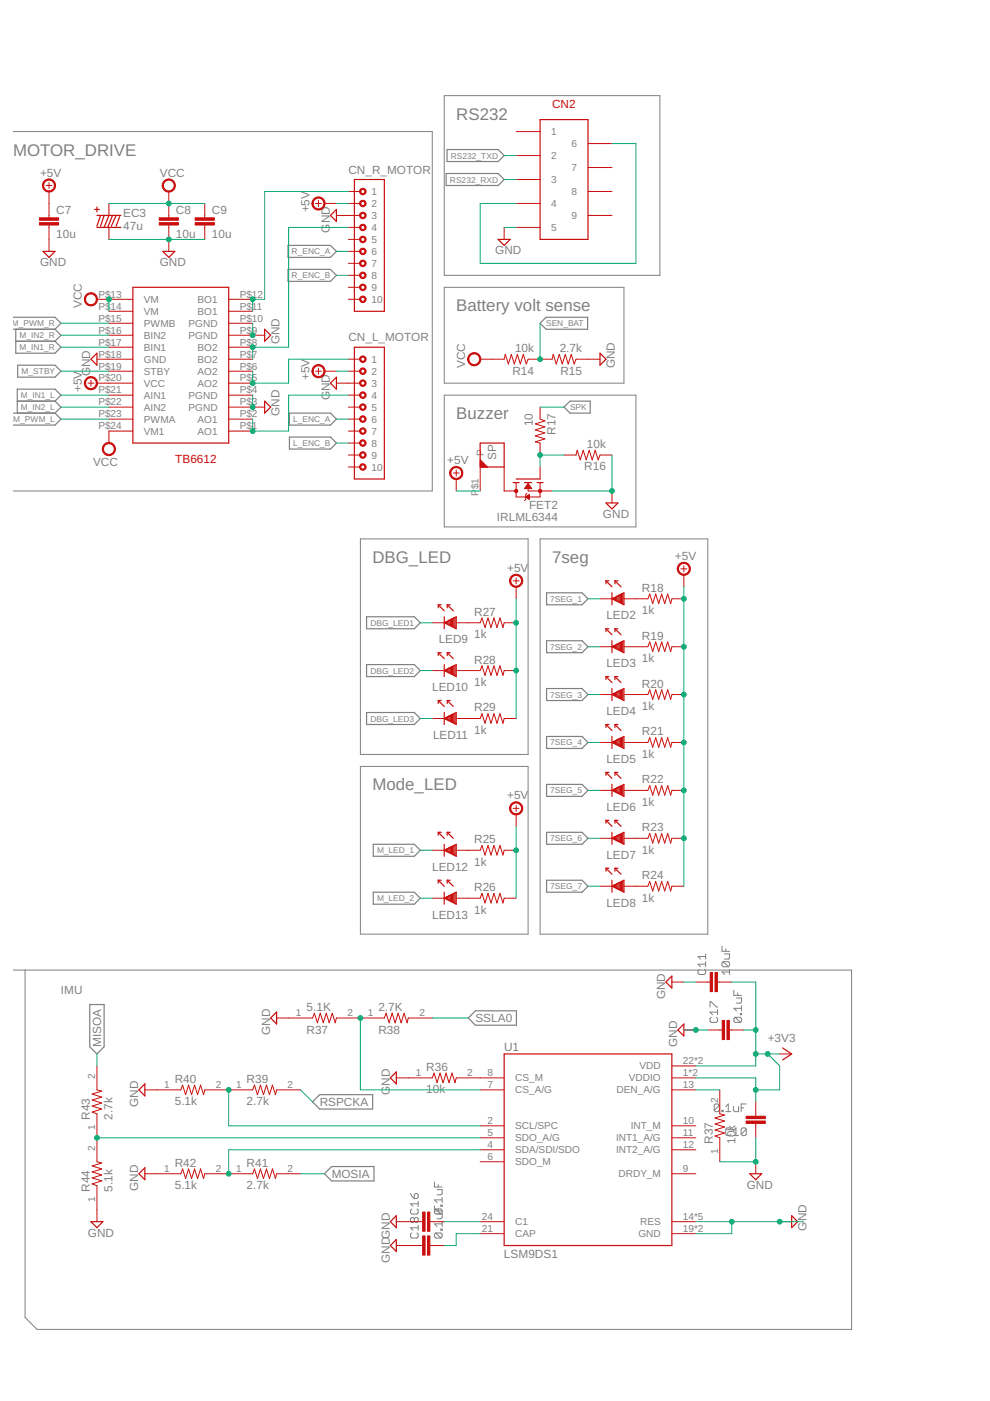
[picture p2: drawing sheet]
<svg xmlns="http://www.w3.org/2000/svg" width="210mm" height="297mm" viewBox="0 0 210 297" stroke-linecap="round" stroke-linejoin="round" font-family="sans-serif">
<g fill="none" stroke="#808080" stroke-width=".21">
<path d="M2.7 27.9h89v76.2h-89M94.2 20.3h45.7v38.1h-45.7zM94.2 60.9h38.1v20.3h-38.1zM94.2 83.8h40.6v27.9h-40.6zM76.4 114.3h35.6v45.7h-35.6zM114.5 114.3h35.6v83.8h-35.6zM76.4 162.5h35.6v35.6h-35.6zM2.8 205.7h177.8v76.2h-172.7l-2.6-2.6v-73.6M148.3 205.5l-.3 .3v.6l.3 .2h1.1l.2-.2v-.6l-.2-.3M149.6 202.2v1.1M149.6 203.9v1.1M149.6 204.4h-1.6l.5 .6"/>
<path d="M149.6 202.8h-1.6l.5 .5M150.5 213.5v-1.1h.3l1.1 1.1h.2M150.8 215.7l-.3 .3v.5l.3 .3h1.1l.2-.3v-.5l-.2-.3M152.1 214.1v1M152.1 214.6h-1.6l.6 .5M153.1 200.6v1.1h1.6M153.3 203.9l-.2 .3v.5l.2 .3h1.1M153.3 203.9h1.1l.3 .3v.5l-.3 .3M153.3 203.9l1.1 1.1M153.6 202.2h1.1v.9l-.3 .2h-.8M153.9 201.2v.5M154.7 206.1h-1.6l.5 .5"/>
<path d="M154.7 205.5v1.1M155.6 210v1.1h1.6M155.9 215.7l-.3 .3v.5l.3 .3h1.1M155.9 215.7h1.1l.2 .3v.5l-.2 .3M155.9 215.7l1.1 1.1M156.1 211.6h1.1v.8l-.2 .3h-.9M156.4 210.5v.6M157 214.9h.2v.2h-.2zM157.2 213.2v1.1M157.2 213.8h-1.6l.5 .5M152.5 234.3l-.3-.2h-.5l-.3 .2v1.1M152.5 234.3v1.1l-.3 .3h-.5l-.3-.3"/>
<path d="M152.5 234.3l-1.1 1.1M153.1 235.4h.2v.3h-.2zM153.9 235.7h1.1M153.9 234.6l.5-.5v1.6M155 239.4l-.3-.3h-.6l-.2 .3v1.1l.2 .3h.6l.3-.3M155.5 234.6v.8l.3 .3h.8v-1.1M155.5 239.7l.5-.6v1.7M157.1 234.9h.6M158.2 234.1h-1.1v1.6M158.2 239.4l-.2-.3h-.6l-.3 .3v1.1M158.2 239.4v1.1l-.2 .3h-.6l-.3-.3M158.2 239.4l-1.1 1.1"/>
<path d="M87 253l.3 .6 .5 .5M87.3 256.3l-.3 .3v.5l.3 .3h1.1l.3-.3v-.5l-.3-.3M87.8 258.4l-.2-.3h-.3l-.3 .3v.5l.3 .3h.3l.2-.3M87.8 253.3l.3-.3h.3l.3 .3v.6l-.3 .2h-.6zM87.8 258.4l.3-.3h.3l.3 .3v.5l-.3 .3h-.3l-.3-.3M87.8 258.4v.5M88.7 254.7v1.1M88.7 259.8v1.1M88.7 255.2h-1.7l.6 .6M92.1 255.7v1.4l.3 .3h1.1M92.1 250.6v1.1h1.6M92.1 256.8h1.6"/>
<path d="M92.4 256.3l-.3 .3M92.4 256.3h1.1l.2 .3v.5l-.2 .3M92.4 256.3l1.1 1.1M92.7 252.2h1v.8l-.2 .3h-.8M92.7 257.3h1v.8l-.2 .3h-.8M92.9 251.1v.6M92.9 256.2v.6M93.5 255.5h.2v.3h-.2zM93.7 253.9v1.1M93.7 259v1M93.7 254.4h-1.6l.6 .6M93.7 259.5h-1.6l.6 .5"/>
<path d="M155.5 240.8h1.1M87.3 261.4l-.3 .3v.5l.3 .3h1.1l.3-.3v-.5l-.3-.3M88.7 260.3h-1.7l.6 .6M92.4 261.4l-.3 .3v.5l.3 .3h1.1M92.4 261.4h1.1l.2 .3v.5l-.2 .3M92.4 261.4l1.1 1.1M93.5 260.6h.2v.3h-.2z"/>
</g>
<g fill="none" stroke="#808080" stroke-width=".25">
<path d="M94.6 36.8h11l1.3 1.3-1.3 1.2h-11zM94.8 31.7h10.8l1.3 1.3-1.3 1.2h-10.8zM61.1 52h9l1.2 1.3-1.2 1.3h-9zM61.1 57.1h9l1.2 1.3-1.2 1.2h-9zM2.7 67.3h9l1.2 1.2-1.2 1.3M2.7 69.8h9M3.3 72.3h8.4M3.3 69.8v5.1h8.4l1.2-1.3-1.2-1.3M3.7 77.4h8l1.2 1.3-1.2 1.3h-8zM11.7 69.8l1.2 1.3-1.2 1.2M114.5 68.5l1.3-1.2h8.8v2.5h-8.8zM2.7 87.6h9"/>
<path d="M3.7 85h8M11.7 87.6l1.2 1.3-1.2 1.2h-9M11.7 85l1.2 1.3-1.2 1.3M11.7 85l1.2-1.2-1.2-1.3h-8v5.1M61.4 87.6h8.7l1.2 1.3-1.2 1.2h-8.7zM61.4 92.7h8.7l1.2 1.2-1.2 1.3h-8.7zM119.6 86.3l1.3-1.3h4.2v2.6h-4.2zM77.7 130.8h10.1l1.3 1.2-1.3 1.3h-10.1zM115.9 125.7h7.5l1.3 1.3-1.3 1.2h-7.5zM115.9 135.8h7.5l1.3 1.3-1.3 1.3h-7.5zM77.7 151.1h10.1l1.3 1.2-1.3 1.3h-10.1zM77.7 140.9h10.1l1.3 1.3-1.3 1.2h-10.1z"/>
<path d="M115.9 146h7.5l1.3 1.3-1.3 1.2h-7.5zM115.9 156.1h7.5l1.3 1.3-1.3 1.3h-7.5zM79.1 179h8.7l1.3 1.3-1.3 1.2h-8.7zM115.9 166.3h7.5l1.3 1.3-1.3 1.2h-7.5zM115.9 176.5h7.5l1.3 1.2-1.3 1.3h-7.5zM79.1 189.2h8.7l1.3 1.2-1.3 1.3h-8.7zM115.9 186.6h7.5l1.3 1.3-1.3 1.3h-7.5zM19 213h3.1v8.9l-1.5 1.6-1.6-1.6zM99.3 215.8l1.5-1.5h8.7v3.1h-8.7zM67.8 232.1h11.2v3h-11.2l-1.5-1.5zM68.8 248.9l1.5-1.6h9v3.1h-9z"/>
</g>
<g fill="none" stroke="#c90d0c" stroke-width=".21">
<path d="M9.8 39.3h1.2M10.4 38.7v1.3M109.4 27.9h5.1M109.4 33h5.1M109.4 38.1h5.1M124.7 30.4h5.1M124.7 35.5h5.1M10.4 40.6v5.6M10.4 47.7v5.6M23.1 43.1v2.6M23.1 48.2v2.6M35.8 40.6v5.6"/>
<path d="M35.8 47.7v5.6M43.4 43.1v3.1M43.4 47.7v3.1M66.9 43.1h1.3M67.5 42.5v1.3M68.8 43.1h2.5M71.3 45.7h5.1M73.9 40.6h2.5M73.9 43.1h2.5M73.9 48.2h2.5M73.9 50.8h2.5M73.9 53.3h2.5"/>
<path d="M73.9 55.8h2.5M73.9 58.4h2.5M106.9 48.2v2.6M109.4 43.1h5.1M109.4 48.2h5.1M124.7 40.6h5.1M124.7 45.7h5.1M20.6 76.2h7.6M20.6 63.5h7.6M23.1 78.7h5.1M23.1 73.6h5.1M23.1 71.1h5.1"/>
<path d="M23.1 68.5h5.1M23.1 66h5.1M48.5 78.7h5.1M48.5 76.2h5.1M48.5 73.6h5.1M48.5 71.1h7.6M48.5 68.5h5.1M48.5 66h5.1M48.5 63.5h5.1M66.9 78.7h1.3M67.5 78.1v1.2M68.8 78.7h2.5"/>
<path d="M73.9 78.7h2.5M73.9 76.2h2.5M73.9 63.5h2.5M73.9 60.9h2.5M101.8 76.2h5.1l.2-1.1 .7 2.1 .6-2.1 .7 2.1 .6-2.1 .6 2.1 .7-2.1 .6 2.1 .4-1h5.1l.2-1.1 .6 2.1 .7-2.1 .6 2.1 .6-2.1 .7 2.1 .6-2.1 .7 2.1 .3-1h5.1M18.6 81.2h1.3M19.3 80.6v1.3M20.6 81.2h7.6M23.1 88.9h5.1M23.1 86.3h5.1M23.1 83.8h5.1M28.2 91.4h-5.1v2.5"/>
<path d="M48.5 91.4h5.1M48.5 88.9h5.1M48.5 86.3h7.6M48.5 83.8h5.1M48.5 81.2h5.1M71.3 81.2h5.1M73.9 91.4h2.5M73.9 88.9h2.5M73.9 86.3h2.5M73.9 83.8h2.5M73.9 93.9h2.5M73.9 96.5h2.5"/>
<path d="M73.9 99h2.5M96.7 99.7v1.2M101.8 99v5.1M106.9 99v5.1h2.5M114.5 86.3v2.6l1 .3-2 .7 2 .6-2 .6 2 .7-2 .6 2 .6-2 .7 1 .2v2.6M114.5 99v2.6M119.6 96.5h2.5l.3-1 .6 2 .7-2 .6 2 .6-2 .7 2 .6-2 .6 2 .4-1h2.6M96.1 100.3h1.3M96.7 101.6v2.5M109.4 102.3v3.1h5.1v-3.1M111.3 103.5h1.4M111.4 103.4h1.2"/>
<path d="M111.5 105.4l.7-.5v1zM111.5 103.3h1M111.5 105.4h.7M111.5 103.1h.9M111.6 105.3h.6M111.7 103h.6M111.7 104.6l-.2 .3v1l-.3 .2M111.7 105.5h.5M111.7 105.2h.5M111.7 102.9h.5M111.8 102.8h.3M111.9 102.7h.1"/>
<path d="M111.9 105.7h.3M111.9 105.1h.3M112 102.3v1.8h5.1M112 102.6l.7 1h-1.5zM112.1 105.8h.1M112.1 104.9h.1M129.8 104.1v2.5M145 120v1.2M91.7 132h2.5M96.7 132h5.1l.4-1 .6 2.1 .7-2.1 .6 2.1 .6-2.1 .7 2.1 .6-2.1 .6 2.1 .3-1.1h2.5M108.8 123.1h1.3M109.4 122.5v1.3"/>
<path d="M109.4 124.4v2.6M127.2 127h2.6M127.2 137.1h2.6M132.3 127h5.1l.4-1.1 .6 2.1 .6-2.1 .7 2.1 .6-2.1 .6 2.1 .7-2.1 .6 2.1 .3-1h2.5M132.3 137.1h5.1l.4-1 .6 2 .6-2 .7 2 .6-2 .6 2 .7-2 .6 2 .3-1h2.5M144.4 120.6h1.2M145 121.9v2.5M91.7 142.2h2.5M91.7 152.3h2.5M96.7 142.2h5.1l.4-1 .6 2 .7-2 .6 2 .6-2 .7 2 .6-2 .6 2 .3-1h2.5M96.7 152.3h5.1l.4-1 .6 2.1 .7-2.1 .6 2.1 .6-2.1 .7 2.1 .6-2.1 .6 2.1 .3-1.1h2.5M127.2 147.3h2.6"/>
<path d="M127.2 157.4h2.6M132.3 147.3h5.1l.4-1.1 .6 2.1 .6-2.1 .7 2.1 .6-2.1 .6 2.1 .7-2.1 .6 2.1 .3-1h2.5M132.3 157.4h5.1l.4-1 .6 2 .6-2 .7 2 .6-2 .6 2 .7-2 .6 2 .3-1h2.5M108.8 171.4h1.3M109.4 170.8v1.2M109.4 172.7v2.5M127.2 167.6h2.6M127.2 177.7h2.6M132.3 167.6h5.1l.4-1 .6 2 .6-2 .7 2 .6-2 .6 2 .7-2 .6 2 .3-1h2.5M132.3 177.7h5.1l.4-1 .6 2.1 .6-2.1 .7 2.1 .6-2.1 .6 2.1 .7-2.1 .6 2.1 .3-1.1h2.5M91.7 180.3h2.5M91.7 190.4h2.5"/>
<path d="M96.7 180.3h5.1l.4-1 .6 2 .7-2 .6 2 .6-2 .7 2 .6-2 .6 2 .3-1h2.5M96.7 190.4h5.1l.4-1 .6 2.1 .7-2.1 .6 2.1 .6-2.1 .7 2.1 .6-2.1 .6 2.1 .3-1.1h2.5M127.2 187.9h2.6M132.3 187.9h5.1l.4-1 .6 2 .6-2 .7 2 .6-2 .6 2 .7-2 .6 2 .3-1h2.5M58.7 215.8h7.6l.4-1 .6 2.1 .6-2.1 .6 2.1 .7-2.1 .6 2.1 .6-2.1 .7 2.1 .2-1.1h10.2l.4-1 .6 2.1 .6-2.1 .7 2.1 .6-2.1 .6 2.1 .7-2.1 .6 2.1 .3-1.1h5.1M142.5 208.2h2.5M145 218.4h2.5M147.5 208.2h3.1M150.1 218.4h3M152.1 208.2h3.1M154.6 218.4h3.1M20.6 226v5.1l1 .2-2.1 .7 2.1 .6-2.1 .6 2.1 .7-2.1 .6 2.1 .6-2.1 .7 1.1 .4v10.1l1 .3-2.1 .6 2.1 .6-2.1 .7 2.1 .6-2.1 .6 2.1 .7-2.1 .6 1.1 .4v7.6"/>
<path d="M30.7 231.1h7.6l.4-1 .6 2 .7-2 .6 2 .7-2 .6 2 .6-2 .7 2 .2-1h10.2l.4-1 .6 2 .6-2 .7 2 .6-2 .6 2 .7-2 .6 2 .3-1h5M84 228.5h7.7l.3-1 .7 2.1 .6-2.1 .6 2.1 .7-2.1 .6 2.1 .6-2.1 .7 2.1 .2-1.1h10.2M101.8 231.1h5.1M101.8 238.7h5.1M142.5 231.1h5M142.5 228.5h5M142.5 238.7h5M142.5 226h5M152.6 231.1v5.1l1 .2-2 .6 2 .7-2 .6 2 .7-2 .6 2 .6-2 .7 1 .3v5.1M160.2 233.6v3.1M160.2 238.2v3M165.3 223.5h2.6"/>
<path d="M30.7 248.9h7.6l.4-1.1 .6 2.1 .7-2.1 .6 2.1 .7-2.1 .6 2.1 .6-2.1 .7 2.1 .2-1h10.2l.4-1.1 .6 2.1 .6-2.1 .7 2.1 .6-2.1 .6 2.1 .7-2.1 .6 2.1 .3-1h5M84 259h5.6M91.1 259h3.1M101.8 259h5.1M101.8 243.8h5.1M101.8 241.2h5.1M101.8 246.3h5.1M142.5 259h5M142.5 248.9h5M142.5 243.8h5M142.5 241.2h5M160.2 246.3v2.6"/>
<path d="M165.3 259h2.6M84 264.1h5.6M91.1 264.1h3.1M101.8 261.6h5.1M142.5 261.6h5"/>
</g>
<g fill="none" stroke="#c90d0c" stroke-width=".25">
<path d="M75.1 38.1h6.4v27.9h-6.4zM114.5 25.4h10.2v25.4h-10.2zM9.1 53.3h2.6l-1.3 1.3zM20 44.4h1.1M20.6 43.9v1M20.6 45.7h5M20.6 48.2h5M21.3 45.7l-.7 2.3M22.1 45.7l-.8 2.3M23.1 45.7l-1 2.5M23.9 45.7l-1.1 2.5M24.6 45.7l-1 2.3"/>
<path d="M25.4 45.9l-.8 2.1M34.5 53.3h2.6l-1.3 1.3zM71.3 44.4v2.5l-1.2-1.2zM105.6 50.8h2.6l-1.3 1.2zM20.6 74.9v2.5l-1.3-1.2zM28.2 60.9h20.3v33h-20.3zM56.1 69.8l1.3 1.3-1.3 1.2zM71.3 80v2.5l-1.2-1.3zM75.1 73.6h6.4v28h-6.4zM127.2 74.9l1.3 1.3-1.3 1.2zM56.1 85l1.3 1.3-1.3 1.3zM101.8 93.9h5.1v5.1h-5.1z"/>
<path d="M101.8 98l1 1M101.8 98.5l.5 .5M101.8 98.3l.8 .7M101.8 98.8l.3 .2M101.8 97.7l1.3 1.3M101.8 97.5l1.5 1.5M108.8 102.3h1.3M109.4 101.6h5.1M111.2 102.3h1.5M113.9 102.3h1.2M128.5 106.6h2.5l-1.2 1.3zM92.9 128.2h.7"/>
<path d="M92.9 128.2l1.3 1.3M92.9 128.2v.7M92.9 138.4v.6M92.9 138.4h.7M92.9 138.4l1.3 1.2M94.2 132l2.5-1.2v2.5zM94.2 130.8v2.5M94.8 128.2l1.3 1.3M94.8 128.2h.7M94.8 128.2v.7M94.8 138.4v.6M94.8 138.4l1.3 1.2"/>
<path d="M94.8 138.4h.7M96.5 131v2.1l-.3-.3v-1.8l-.2 .3v1.5l-.3-.3v-1.2l-.2 .2v1l-.3-.2v-.8l-.2 .3v.5l-.3-.3v-.2l-.3 .2M128.5 123.1h.6M128.5 123.1l1.3 1.3M128.5 123.1v.7M128.5 133.3v.6M128.5 133.3h.6M128.5 133.3l1.3 1.3M129.8 127l2.5-1.3v2.5zM129.8 137.1l2.5-1.3v2.6zM129.8 125.7v2.5M129.8 135.8v2.6"/>
<path d="M130.3 136.9l-.3 .2M130.4 123.1l1.3 1.3M130.4 123.1h.6M130.4 123.1v.7M130.4 133.3v.6M130.4 133.3l1.3 1.3M130.4 133.3h.6M132 125.9v2.1l-.2-.3v-1.8l-.3 .3v1.5l-.2-.2v-1.3l-.3 .2v1.1l-.2-.3v-.8l-.3 .3v.5l-.2-.2v-.3l-.3 .3M132 136.1v2l-.2-.2v-1.8l-.3 .3v1.5l-.2-.3v-1.2l-.3 .2v1l-.2-.2v-.8l-.3 .3v.5l-.2-.3v-.2M92.9 148.5v.7M92.9 148.5h.7M92.9 148.5l1.3 1.3"/>
<path d="M94.2 142.2l2.5-1.3v2.5zM94.2 152.3l2.5-1.2v2.5zM94.2 140.9v2.5M94.2 151.1v2.5M94.8 148.5v.7M94.8 148.5l1.3 1.3M94.8 148.5h.7M96.5 141.2v2l-.3-.3v-1.7l-.2 .2v1.5l-.3-.2v-1.3l-.2 .3v1l-.3-.3v-.7l-.2 .2v.5l-.3-.2v-.3l-.3 .3M96.5 151.3v2.1l-.3-.3v-1.8l-.2 .3v1.5l-.3-.3v-1.2l-.2 .2v1l-.3-.2v-.8l-.2 .3v.5l-.3-.3v-.2l-.3 .2M128.5 143.4v.7M128.5 153.6v.6M128.5 143.4h.6"/>
<path d="M128.5 143.4l1.3 1.3M128.5 153.6h.6M128.5 153.6l1.3 1.3M129.8 147.3l2.5-1.3v2.5zM129.8 157.4l2.5-1.3v2.6zM129.8 146v2.5M129.8 156.1v2.6M130.4 143.4v.7M130.4 153.6v.6M130.4 143.4l1.3 1.3M130.4 143.4h.6M130.4 153.6l1.3 1.3"/>
<path d="M130.4 153.6h.6M132 146.2v2.1l-.2-.3v-1.8l-.3 .3v1.5l-.2-.2v-1.3l-.3 .2v1.1l-.2-.3v-.8l-.3 .3v.5l-.2-.2v-.3l-.3 .3M132 156.4v2l-.2-.2v-1.8l-.3 .3v1.5l-.2-.3v-1.2l-.3 .2v1l-.2-.2v-.8l-.3 .3v.5l-.2-.3v-.2l-.3 .2M92.9 176.5v.6M92.9 176.5h.7M92.9 176.5l1.3 1.2M94.2 179v2.5M94.8 176.5v.6M94.8 176.5l1.3 1.2M94.8 176.5h.7M96.5 179.3v2l-.3-.3v-1.7l-.2 .2v1.5l-.3-.2v-1.3l-.2 .3v1l-.3-.3v-.7l-.2 .2v.5l-.3-.2v-.3l-.3 .3M128.5 163.8v.6"/>
<path d="M128.5 173.9v.7M128.5 163.8h.6M128.5 163.8l1.3 1.2M128.5 173.9h.6M128.5 173.9l1.3 1.3M129.8 167.6l2.5-1.3v2.5zM129.8 177.7l2.5-1.2v2.5zM129.8 166.3v2.5M129.8 176.5v2.5M130.4 163.8v.6M130.4 173.9v.7M130.4 163.8l1.3 1.2"/>
<path d="M130.4 163.8h.6M130.4 173.9l1.3 1.3M130.4 173.9h.6M132 166.6v2l-.2-.3v-1.7l-.3 .2v1.5l-.2-.2v-1.3l-.3 .3v1l-.2-.3v-.7l-.3 .2v.5l-.2-.2v-.3l-.3 .3M132 176.7v2.1l-.2-.3v-1.8l-.3 .3v1.5l-.2-.3v-1.2l-.3 .2v1l-.2-.2v-.8l-.3 .3v.5l-.2-.3v-.2l-.3 .2M92.9 186.6v.7M92.9 186.6h.7M92.9 186.6l1.3 1.3M94.2 180.3l2.5-1.3v2.5zM94.2 190.4l2.5-1.2v2.5zM94.2 189.2v2.5M94.8 186.6v.7"/>
<path d="M94.8 186.6l1.3 1.3M94.8 186.6h.7M96.5 189.4v2.1l-.3-.3v-1.8l-.2 .3v1.5l-.3-.3v-1.2l-.2 .2v1l-.3-.2v-.8l-.2 .3v.5l-.3-.3v-.2l-.3 .2M128.5 184.1v.6M128.5 184.1h.6M128.5 184.1l1.3 1.3M129.8 187.9l2.5-1.3v2.6zM129.8 186.6v2.6M130.3 187.6l-.3 .3M130.4 184.1v.6M130.4 184.1l1.3 1.3M130.4 184.1h.6"/>
<path d="M132 186.9v2l-.2-.2v-1.8l-.3 .2v1.6l-.2-.3v-1.3l-.3 .3v1l-.2-.2v-.8l-.3 .2v.6l-.2-.3v-.3M58.7 214.6v2.5l-1.3-1.3zM142.5 206.9v2.6l-1.3-1.3zM145 217.1v2.5l-1.3-1.2zM30.7 229.8v2.5l-1.3-1.2zM84 227.3v2.5l-1.2-1.3zM106.9 223.5h35.6v40.6h-35.6zM165.9 222.2l2 1.3-2 1.2M19.3 259h2.5l-1.2 1.3zM30.7 247.6v2.5l-1.3-1.2zM84 257.7v2.6l-1.2-1.3zM159 248.9h2.5l-1.3 1.2z"/>
<path d="M167.9 257.7l1.2 1.3-1.2 1.3zM84 262.8v2.5l-1.2-1.2z"/>
</g>
<g fill="#c90d0c" stroke="#c90d0c" stroke-width=".21">
<path d="M22.1 94.3a1.39 1.39 0 0 1 2.2 .2 1.39 1.39 0 0 1-.8 2.1 1.39 1.39 0 0 1-1.8-1.4h.2a1.14 1.14 0 0 1 1.7-1 1.14 1.14 0 0 1 .2 2 1.14 1.14 0 0 1-1.8-.7l-.1-.3h-.2z" fill-rule="evenodd"/>
<path d="M18.3 62.5a1.39 1.39 0 0 1 2.2 .2 1.39 1.39 0 0 1-.9 2.1 1.39 1.39 0 0 1-1.7-1.3h.2a1.14 1.14 0 0 1 1.6-1.1 1.14 1.14 0 0 1 .3 1.9 1.14 1.14 0 0 1-1.8-.5l-.1-.3h-.2z" fill-rule="evenodd"/>
<path d="M76.4 80.8a.69 .69 0 0 1 1.1 0 .69 .69 0 0 1-.4 1.1 .69 .69 0 0 1-.9-.7h.3a.44 .44 0 0 1 .6-.3 .44 .44 0 0 1 .1 .7 .44 .44 0 0 1-.7-.2v-.2h-.3z" fill-rule="evenodd"/>
<path d="M76.4 78.2a.69 .69 0 0 1 1.1 .1 .69 .69 0 0 1-.4 1.1 .69 .69 0 0 1-.9-.7h.3a.44 .44 0 0 1 .6-.4 .44 .44 0 0 1 .1 .8 .44 .44 0 0 1-.7-.2v-.2h-.3z" fill-rule="evenodd"/>
<path d="M76.4 75.7a.69 .69 0 0 1 1.1 .1 .69 .69 0 0 1-.4 1 .69 .69 0 0 1-.9-.6h.3a.44 .44 0 0 1 .6-.4 .44 .44 0 0 1 .1 .7 .44 .44 0 0 1-.7-.2v-.1h-.3z" fill-rule="evenodd"/>
<path d="M76.4 83.3a.69 .69 0 0 1 1.1 .1 .69 .69 0 0 1-.4 1 .69 .69 0 0 1-.9-.6h.3a.44 .44 0 0 1 .6-.4 .44 .44 0 0 1 .1 .7 .44 .44 0 0 1-.7-.2v-.1h-.3z" fill-rule="evenodd"/>
<path d="M76.4 85.9a.69 .69 0 0 1 1.1 0 .69 .69 0 0 1-.4 1.1 .69 .69 0 0 1-.9-.7h.3a.44 .44 0 0 1 .6-.4 .44 .44 0 0 1 .1 .8 .44 .44 0 0 1-.7-.2v-.2h-.3z" fill-rule="evenodd"/>
<path d="M76.4 88.4a.69 .69 0 0 1 1.1 .1 .69 .69 0 0 1-.4 1 .69 .69 0 0 1-.9-.6h.3a.44 .44 0 0 1 .6-.4 .44 .44 0 0 1 .1 .7 .44 .44 0 0 1-.7-.2v-.1h-.3z" fill-rule="evenodd"/>
<path d="M76.4 90.9a.69 .69 0 0 1 1.1 .1 .69 .69 0 0 1-.4 1.1 .69 .69 0 0 1-.9-.7h.3a.44 .44 0 0 1 .6-.4 .44 .44 0 0 1 .1 .7 .44 .44 0 0 1-.7-.2v-.1h-.3z" fill-rule="evenodd"/>
<path d="M76.4 93.5a.69 .69 0 0 1 1.1 0 .69 .69 0 0 1-.4 1.1 .69 .69 0 0 1-.9-.7h.3a.44 .44 0 0 1 .6-.3 .44 .44 0 0 1 .1 .7 .44 .44 0 0 1-.7-.2v-.2h-.3z" fill-rule="evenodd"/>
<path d="M76.4 96a.69 .69 0 0 1 1.1 .1 .69 .69 0 0 1-.4 1 .69 .69 0 0 1-.9-.6h.3a.44 .44 0 0 1 .6-.4 .44 .44 0 0 1 .1 .7 .44 .44 0 0 1-.7-.2v-.1h-.3z" fill-rule="evenodd"/>
<path d="M76.4 98.6a.69 .69 0 0 1 1.1 0 .69 .69 0 0 1-.4 1.1 .69 .69 0 0 1-.9-.7h.3a.44 .44 0 0 1 .6-.4 .44 .44 0 0 1 .1 .8 .44 .44 0 0 1-.7-.2v-.2h-.3z" fill-rule="evenodd"/>
<path d="M76.4 45.2a.69 .69 0 0 1 1.1 .1 .69 .69 0 0 1-.4 1 .69 .69 0 0 1-.9-.6h.3a.44 .44 0 0 1 .6-.4 .44 .44 0 0 1 .1 .7 .44 .44 0 0 1-.7-.2v-.1h-.3z" fill-rule="evenodd"/>
<path d="M76.4 42.7a.69 .69 0 0 1 1.1 0 .69 .69 0 0 1-.4 1.1 .69 .69 0 0 1-.9-.7h.3a.44 .44 0 0 1 .6-.3 .44 .44 0 0 1 .1 .7 .44 .44 0 0 1-.7-.2v-.2h-.3z" fill-rule="evenodd"/>
<path d="M76.4 40.1a.69 .69 0 0 1 1.1 .1 .69 .69 0 0 1-.4 1.1 .69 .69 0 0 1-.9-.7h.3a.44 .44 0 0 1 .6-.4 .44 .44 0 0 1 .1 .8 .44 .44 0 0 1-.7-.2v-.2h-.3z" fill-rule="evenodd"/>
<path d="M76.4 47.8a.69 .69 0 0 1 1.1 0 .69 .69 0 0 1-.4 1.1 .69 .69 0 0 1-.9-.7h.3a.44 .44 0 0 1 .6-.3 .44 .44 0 0 1 .1 .7 .44 .44 0 0 1-.7-.2v-.2h-.3z" fill-rule="evenodd"/>
<path d="M76.4 50.3a.69 .69 0 0 1 1.1 .1 .69 .69 0 0 1-.4 1 .69 .69 0 0 1-.9-.6h.3a.44 .44 0 0 1 .6-.4 .44 .44 0 0 1 .1 .7 .44 .44 0 0 1-.7-.2v-.1h-.3z" fill-rule="evenodd"/>
<path d="M76.4 52.8a.69 .69 0 0 1 1.1 .1 .69 .69 0 0 1-.4 1.1 .69 .69 0 0 1-.9-.7h.3a.44 .44 0 0 1 .6-.4 .44 .44 0 0 1 .1 .8 .44 .44 0 0 1-.7-.2v-.2h-.3z" fill-rule="evenodd"/>
<path d="M76.4 55.4a.69 .69 0 0 1 1.1 0 .69 .69 0 0 1-.4 1.1 .69 .69 0 0 1-.9-.7h.3a.44 .44 0 0 1 .6-.3 .44 .44 0 0 1 .1 .7 .44 .44 0 0 1-.7-.2v-.2h-.3z" fill-rule="evenodd"/>
<path d="M76.4 57.9a.69 .69 0 0 1 1.1 .1 .69 .69 0 0 1-.4 1 .69 .69 0 0 1-.9-.6h.3a.44 .44 0 0 1 .6-.4 .44 .44 0 0 1 .1 .7 .44 .44 0 0 1-.7-.2v-.1h-.3z" fill-rule="evenodd"/>
<path d="M76.4 60.5a.69 .69 0 0 1 1.1 0 .69 .69 0 0 1-.4 1.1 .69 .69 0 0 1-.9-.7h.3a.44 .44 0 0 1 .6-.3 .44 .44 0 0 1 .1 .7 .44 .44 0 0 1-.7-.2v-.2h-.3z" fill-rule="evenodd"/>
<path d="M76.4 63a.69 .69 0 0 1 1.1 .1 .69 .69 0 0 1-.4 1 .69 .69 0 0 1-.9-.6h.3a.44 .44 0 0 1 .6-.4 .44 .44 0 0 1 .1 .7 .44 .44 0 0 1-.7-.2v-.1h-.3z" fill-rule="evenodd"/>
<path d="M66.5 77.7a1.4 1.4 0 0 1 2.2 .2 1.4 1.4 0 0 1-.8 2.1 1.4 1.4 0 0 1-1.8-1.3h.3a1.14 1.14 0 0 1 1.7-1 1.14 1.14 0 0 1 .1 2 1.14 1.14 0 0 1-1.8-.7v-.3h-.3z" fill-rule="evenodd"/>
<path d="M66.5 42.2a1.4 1.4 0 0 1 2.2 .2 1.4 1.4 0 0 1-.8 2.1 1.4 1.4 0 0 1-1.8-1.4h.3a1.14 1.14 0 0 1 1.7-.9 1.14 1.14 0 0 1 .1 1.9 1.14 1.14 0 0 1-1.8-.7v-.3h-.3z" fill-rule="evenodd"/>
<path d="M18.3 80.3a1.39 1.39 0 0 1 2.2 .2 1.39 1.39 0 0 1-.9 2.1 1.39 1.39 0 0 1-1.7-1.4h.2a1.14 1.14 0 0 1 1.6-1 1.14 1.14 0 0 1 .3 1.9 1.14 1.14 0 0 1-1.8-.6l-.1-.3h-.2z" fill-rule="evenodd"/>
<path d="M9.4 38.4a1.4 1.4 0 0 1 2.2 .2 1.4 1.4 0 0 1-.8 2.1 1.4 1.4 0 0 1-1.8-1.4h.2a1.14 1.14 0 0 1 1.7-1 1.14 1.14 0 0 1 .2 1.9 1.14 1.14 0 0 1-1.8-.6l-.1-.3h-.2z" fill-rule="evenodd"/>
<path d="M34.8 38.4a1.4 1.4 0 0 1 2.2 .2 1.4 1.4 0 0 1-.8 2.1 1.4 1.4 0 0 1-1.8-1.4h.2a1.14 1.14 0 0 1 1.7-.9 1.14 1.14 0 0 1 .2 1.9 1.14 1.14 0 0 1-1.8-.7l-.1-.3h-.2z" fill-rule="evenodd"/>
<path d="M99.5 75.2a1.4 1.4 0 0 1 2.2 .2 1.4 1.4 0 0 1-.8 2.1 1.4 1.4 0 0 1-1.8-1.3h.3a1.15 1.15 0 0 1 1.6-1.1 1.15 1.15 0 0 1 .3 1.9 1.15 1.15 0 0 1-1.9-.6v-.2h-.3z" fill-rule="evenodd"/>
<path d="M95.7 99.3a1.4 1.4 0 0 1 2.2 .3 1.4 1.4 0 0 1-.8 2 1.4 1.4 0 0 1-1.8-1.3h.3a1.15 1.15 0 0 1 1.6-1.1 1.15 1.15 0 0 1 .3 1.9 1.15 1.15 0 0 1-1.9-.5v-.3h-.3z" fill-rule="evenodd"/>
<path d="M144 119.6a1.4 1.4 0 0 1 2.2 .3 1.4 1.4 0 0 1-.8 2 1.4 1.4 0 0 1-1.8-1.3h.2a1.15 1.15 0 0 1 1.7-1.1 1.15 1.15 0 0 1 .2 1.9 1.15 1.15 0 0 1-1.8-.5l-.1-.3h-.2z" fill-rule="evenodd"/>
<path d="M108.4 170.4a1.4 1.4 0 0 1 2.2 .3 1.4 1.4 0 0 1-.8 2.1 1.4 1.4 0 0 1-1.8-1.4h.3a1.15 1.15 0 0 1 1.6-1.1 1.15 1.15 0 0 1 .3 1.9 1.15 1.15 0 0 1-1.9-.5v-.3h-.3z" fill-rule="evenodd"/>
<path d="M108.4 122.2a1.4 1.4 0 0 1 2.2 .2 1.4 1.4 0 0 1-.8 2.1 1.4 1.4 0 0 1-1.8-1.4h.3a1.15 1.15 0 0 1 1.6-1 1.15 1.15 0 0 1 .3 1.9 1.15 1.15 0 0 1-1.9-.6v-.3h-.3z" fill-rule="evenodd"/>
<circle cx="114.5" cy="104.1" r=".36"/>
<circle cx="109.4" cy="104.1" r=".36"/>
</g>
<g fill="#c90d0c" stroke="#c90d0c" stroke-width=".21">
<path d="M8.4 47.2h4v.5h-4z"/>
<path d="M8.4 46.2h4v.5h-4z"/>
<path d="M33.8 47.2h4v.5h-4z"/>
<path d="M33.8 46.2h4v.5h-4z"/>
<path d="M41.4 47.2h4v.5h-4z"/>
<path d="M41.4 46.2h4v.5h-4z"/>
<path d="M154.1 216.3h.5v4.1h-.5z"/>
<path d="M153.1 216.3h.5v4.1h-.5z"/>
<path d="M90.6 257h.5v4h-.5z"/>
<path d="M89.6 257h.5v4h-.5z"/>
<path d="M90.6 262h.5v4.1h-.5z"/>
<path d="M89.6 262h.5v4.1h-.5z"/>
<path d="M158.2 236.7h4.1v.5h-4.1z"/>
<path d="M158.2 237.7h4.1v.5h-4.1z"/>
<path d="M151.6 206.2h.5v4h-.5z"/>
<path d="M150.6 206.2h.5v4h-.5z"/>
</g>
<g fill="none" stroke="#0dab76" stroke-width=".21">
<path d="M106.9 33h2.5M106.9 38.1h2.5M129.8 30.4h5v25.4h-33v-12.7h7.6M23.1 43.1h20.3M23.1 50.8h20.3M71.3 43.1h2.6M71.3 53.3h2.6M71.3 58.4h2.6M73.9 40.6h-17.8v22.9h-2.5v2.5M73.9 48.2h-12.7v25.4h-7.6v2.6M106.9 48.2h2.5M12.9 78.7h10.2"/>
<path d="M12.9 68.5h10.2M12.9 71.1h10.2M12.9 73.6h10.2M23.1 63.5v2.5M53.6 68.5v2.6M71.3 78.7h2.6M73.9 76.2h-12.7v5h-7.6v-2.5M114.5 68.5v7.7M12.9 88.9h10.2M12.9 86.3h10.2M12.9 83.8h10.2M53.6 83.8v2.5"/>
<path d="M71.3 88.9h2.6M71.3 93.9h2.6M73.9 83.8h-12.7v7.6h-7.6v-2.5M114.5 86.3h5.1M119.6 96.5h-5.1v2.5M129.8 96.5v7.6h-12.7M96.7 104.1h5.1M89.1 132h2.6M109.4 127v25.3M124.7 127h2.5M124.7 137.1h2.5M145 124.4v63.5"/>
<path d="M89.1 152.3h2.6M89.1 142.2h2.6M124.7 147.3h2.5M124.7 157.4h2.5M109.4 175.2v15.2M124.7 167.6h2.5M124.7 177.7h2.5M89.1 180.3h2.6M89.1 190.4h2.6M124.7 187.9h2.5M76.4 215.8v15.3h25.4M91.7 215.8h7.6"/>
<path d="M145 218.4h5.1M145 208.2h2.5M155.2 208.2h5v17.8h-12.7M157.7 218.4h2.5M20.6 223.5v2.5M48.5 231.1v7.6h53.3M63.7 231.1l2.6 2.5M147.5 228.5h12.7v5.1M147.5 231.1h5.1M160.2 223.5h5.1M162.8 223.5l2.5 2.5v5.1h-5.1M20.6 241.2h81.2"/>
<path d="M63.7 248.9h5.1M94.2 259h7.6M101.8 243.8h-53.3v5.1M147.5 259h22.9M155.2 259v2.6h-7.7M160.2 241.2v5.1h-7.6M101.8 261.6h-5.1v2.5h-2.5"/>
</g>
<g fill="#0dab76" stroke="#0dab76" stroke-width=".21">
<circle cx="145" cy="177.7" r=".51"/>
<circle cx="145" cy="167.6" r=".51"/>
<circle cx="145" cy="157.4" r=".51"/>
<circle cx="145" cy="147.3" r=".51"/>
<circle cx="145" cy="137.1" r=".51"/>
<circle cx="145" cy="127" r=".51"/>
<circle cx="109.4" cy="180.3" r=".51"/>
<circle cx="109.4" cy="132" r=".51"/>
<circle cx="109.4" cy="142.2" r=".51"/>
<circle cx="53.6" cy="86.3" r=".51"/>
<circle cx="53.6" cy="71.1" r=".51"/>
<circle cx="35.8" cy="50.8" r=".51"/>
<circle cx="129.8" cy="104.1" r=".51"/>
<circle cx="147.5" cy="218.4" r=".51"/>
<circle cx="165.3" cy="259" r=".51"/>
<circle cx="155.2" cy="259" r=".51"/>
<circle cx="160.2" cy="246.3" r=".51"/>
<circle cx="23.1" cy="63.5" r=".51"/>
<circle cx="35.8" cy="43.1" r=".51"/>
<circle cx="53.6" cy="91.4" r=".51"/>
<circle cx="53.6" cy="81.2" r=".51"/>
<circle cx="53.6" cy="73.6" r=".51"/>
<circle cx="53.6" cy="63.5" r=".51"/>
<circle cx="114.5" cy="76.2" r=".51"/>
<circle cx="48.5" cy="231.1" r=".51"/>
<circle cx="114.5" cy="96.5" r=".51"/>
<circle cx="160.2" cy="223.5" r=".51"/>
<circle cx="160.2" cy="231.1" r=".51"/>
<circle cx="162.8" cy="223.5" r=".51"/>
<circle cx="160.2" cy="218.4" r=".51"/>
<circle cx="76.4" cy="215.8" r=".51"/>
<circle cx="48.5" cy="248.9" r=".51"/>
<circle cx="20.6" cy="241.2" r=".51"/>
</g>
<g font-size="3.6" fill="#808080">
<text x="96.7" y="25.4">RS232</text>
<text x="2.8" y="33">MOTOR_DRIVE</text>
<text x="96.7" y="66">Battery volt sense</text>
<text x="96.7" y="88.9">Buzzer</text>
<text x="79" y="119.3">DBG_LED</text>
<text x="117.1" y="119.3">7seg</text>
<text x="79" y="167.6">Mode_LED</text>
</g>
<g font-size="2.5" fill="#c90d0c">
<text x="117.1" y="22.8">CN2</text>
<text x="37.1" y="98.3">TB6612</text>
</g>
<g font-size="2.5" fill="#808080">
<text x="8.5" y="37.4">+5V</text>
<text x="33.9" y="37.4">VCC</text>
<text x="73.9" y="36.8">CN_R_MOTOR</text>
<text x="11.9" y="45.3">C7</text>
<text x="26.1" y="45.9">EC3</text>
<text x="37.3" y="45.3">C8</text>
<text x="44.9" y="45.3">C9</text>
<text x="65.6" y="45" transform="rotate(-90 65.6 45)">+5V</text>
<text x="11.9" y="50.4">10u</text>
<text x="26.1" y="48.7">47u</text>
<text x="37.3" y="50.4">10u</text>
<text x="44.9" y="50.4">10u</text>
<text x="69.9" y="49.3" transform="rotate(-90 69.9 49.3)">GND</text>
<text x="105" y="53.9">GND</text>
<text x="8.5" y="56.5">GND</text>
<text x="33.9" y="56.5">GND</text>
<text x="17.4" y="65.4" transform="rotate(-90 17.4 65.4)">VCC</text>
<text x="59.3" y="73" transform="rotate(-90 59.3 73)">GND</text>
<text x="73.9" y="72.3">CN_L_MOTOR</text>
<text x="109.2" y="74.6">10k</text>
<text x="118.7" y="74.6">2.7k</text>
<text x="17.4" y="83.1" transform="rotate(-90 17.4 83.1)">+5V</text>
<text x="19.2" y="79.8" transform="rotate(-90 19.2 79.8)">GND</text>
<text x="65.6" y="80.6" transform="rotate(-90 65.6 80.6)">+5V</text>
<text x="98.6" y="78.1" transform="rotate(-90 98.6 78.1)">VCC</text>
<text x="108.7" y="79.4">R14</text>
<text x="118.8" y="79.4">R15</text>
<text x="130.4" y="78.1" transform="rotate(-90 130.4 78.1)">GND</text>
<text x="59.3" y="88.2" transform="rotate(-90 59.3 88.2)">GND</text>
<text x="69.9" y="84.9" transform="rotate(-90 69.9 84.9)">GND</text>
<text x="113" y="90.4" transform="rotate(-90 113 90.4)">10</text>
<text x="117.8" y="92.2" transform="rotate(-90 117.8 92.2)">R17</text>
<text x="124.4" y="95">10k</text>
<text x="19.7" y="98.9">VCC</text>
<text x="94.8" y="98.4">+5V</text>
<text x="105.2" y="97.5" transform="rotate(-90 105.2 97.5)">SP</text>
<text x="123.9" y="99.8">R16</text>
<text x="112.2" y="107.9">FET2</text>
<text x="105.4" y="110.4">IRLML6344</text>
<text x="127.8" y="109.8">GND</text>
<text x="143.1" y="118.7">+5V</text>
<text x="107.5" y="121.2">+5V</text>
<text x="136.1" y="125.5">R18</text>
<text x="100.5" y="130.5">R27</text>
<text x="128.6" y="131.3">LED2</text>
<text x="136.1" y="130.3">1k</text>
<text x="93" y="136.3">LED9</text>
<text x="100.5" y="135.3">1k</text>
<text x="136.1" y="135.6">R19</text>
<text x="100.5" y="140.7">R28</text>
<text x="128.6" y="141.4">LED3</text>
<text x="136.1" y="140.4">1k</text>
<text x="91.6" y="146.5">LED10</text>
<text x="100.5" y="145.5">1k</text>
<text x="136.1" y="145.8">R20</text>
<text x="100.5" y="155.6">1k</text>
<text x="100.5" y="150.8">R29</text>
<text x="128.6" y="151.6">LED4</text>
<text x="136.1" y="150.6">1k</text>
<text x="136.1" y="155.9">R21</text>
<text x="91.8" y="156.7">LED11</text>
<text x="128.6" y="161.7">LED5</text>
<text x="136.1" y="160.7">1k</text>
<text x="136.1" y="166.1">R22</text>
<text x="107.5" y="169.5">+5V</text>
<text x="128.6" y="171.9">LED6</text>
<text x="136.1" y="170.9">1k</text>
<text x="100.5" y="178.8">R25</text>
<text x="136.1" y="176.2">R23</text>
<text x="91.6" y="184.6">LED12</text>
<text x="100.5" y="183.6">1k</text>
<text x="128.6" y="182.1">LED7</text>
<text x="136.1" y="181">1k</text>
<text x="100.5" y="188.9">R26</text>
<text x="136.1" y="191.2">1k</text>
<text x="136.1" y="186.4">R24</text>
<text x="91.6" y="194.8">LED13</text>
<text x="100.5" y="193.7">1k</text>
<text x="128.6" y="192.2">LED8</text>
<text x="12.9" y="210.8">IMU</text>
<text x="65" y="214.3">5.1K</text>
<text x="80.2" y="214.3">2.7K</text>
<text x="141.1" y="211.9" transform="rotate(-90 141.1 211.9)">GND</text>
<text x="21.4" y="221.9" transform="rotate(-90 21.4 221.9)">MISOA</text>
<text x="57.2" y="219.5" transform="rotate(-90 57.2 219.5)">GND</text>
<text x="65" y="219.1">R37</text>
<text x="80.2" y="219.1">R38</text>
<text x="100.8" y="216.7">SSLA0</text>
<text x="162.8" y="220.9">+3V3</text>
<text x="90.4" y="227">R36</text>
<text x="106.9" y="222.9">U1</text>
<text x="143.6" y="222" transform="rotate(-90 143.6 222)">GND</text>
<text x="37.1" y="229.6">R40</text>
<text x="52.3" y="229.6">R39</text>
<text x="82.6" y="232.2" transform="rotate(-90 82.6 232.2)">GND</text>
<text x="90.4" y="231.8">10k</text>
<text x="19" y="237.4" transform="rotate(-90 19 237.4)">R43</text>
<text x="23.8" y="237.4" transform="rotate(-90 23.8 237.4)">2.7k</text>
<text x="29.3" y="234.7" transform="rotate(-90 29.3 234.7)">GND</text>
<text x="37.1" y="234.4">5.1k</text>
<text x="52.3" y="234.4">2.7k</text>
<text x="67.8" y="234.5">RSPCKA</text>
<text x="151.1" y="242.5" transform="rotate(-90 151.1 242.5)">R37</text>
<text x="155.9" y="242.5" transform="rotate(-90 155.9 242.5)">10k</text>
<text x="37.1" y="247.3">R42</text>
<text x="52.3" y="247.3">R41</text>
<text x="70.3" y="249.7">MOSIA</text>
<text x="19" y="252.7" transform="rotate(-90 19 252.7)">R44</text>
<text x="23.8" y="252.7" transform="rotate(-90 23.8 252.7)">5.1k</text>
<text x="29.3" y="252.5" transform="rotate(-90 29.3 252.5)">GND</text>
<text x="37.1" y="252.1">5.1k</text>
<text x="52.3" y="252.1">2.7k</text>
<text x="158.3" y="252">GND</text>
<text x="18.6" y="262.2">GND</text>
<text x="171" y="260.9" transform="rotate(-90 171 260.9)">GND</text>
<text x="82.6" y="267.7" transform="rotate(-90 82.6 267.7)">GNDGND</text>
<text x="106.9" y="266.7">LSM9DS1</text>
</g>
<g font-size="2.1" fill="#808080">
<text x="116.9" y="28.7">1</text>
<text x="116.9" y="33.7">2</text>
<text x="121.2" y="31.2">6</text>
<text x="78.8" y="41.4">1</text>
<text x="116.9" y="38.8">3</text>
<text x="121.2" y="36.3">7</text>
<text x="121.2" y="41.4">8</text>
<text x="78.8" y="43.9">2</text>
<text x="78.8" y="46.4">3</text>
<text x="116.9" y="43.9">4</text>
<text x="121.2" y="46.4">9</text>
<text x="78.8" y="49">4</text>
<text x="78.8" y="51.5">5</text>
<text x="116.9" y="49">5</text>
<text x="78.8" y="54.1">6</text>
<text x="78.8" y="56.6">7</text>
<text x="78.8" y="59.1">8</text>
<text x="20.9" y="63.1">P$13</text>
<text x="20.9" y="65.6">P$</text>
<text x="23.5" y="65.6">14</text>
<text x="30.5" y="64.2">VM</text>
<text x="41.9" y="64.2">BO1</text>
<text x="50.8" y="65.6">P$11</text>
<text x="50.8" y="63.1">P$12</text>
<text x="78.8" y="61.7">9</text>
<text x="78.8" y="64.2">10</text>
<text x="20.9" y="68.2">P$15</text>
<text x="20.9" y="70.7">P$16</text>
<text x="30.5" y="66.8">VM</text>
<text x="30.5" y="69.3">PWMB</text>
<text x="30.5" y="71.8">BIN2</text>
<text x="40" y="71.8">PGND</text>
<text x="40" y="69.3">PGND</text>
<text x="41.9" y="66.8">BO1</text>
<text x="50.8" y="70.7">P$9</text>
<text x="50.8" y="68.2">P$10</text>
<text x="20.9" y="73.3">P$17</text>
<text x="20.9" y="75.8">P$18</text>
<text x="30.5" y="74.4">BIN1</text>
<text x="30.5" y="76.9">GND</text>
<text x="41.9" y="76.9">BO2</text>
<text x="41.9" y="74.4">BO2</text>
<text x="50.8" y="75.8">P$7</text>
<text x="50.8" y="73.3">P$8</text>
<text x="78.8" y="76.9">1</text>
<text x="20.9" y="78.3">P$19</text>
<text x="20.9" y="80.9">P$20</text>
<text x="20.9" y="83.4">P$21</text>
<text x="30.5" y="79.5">STBY</text>
<text x="30.5" y="82">VCC</text>
<text x="41.9" y="82">AO2</text>
<text x="41.9" y="79.5">AO2</text>
<text x="50.8" y="83.4">P$4</text>
<text x="50.8" y="80.9">P$5</text>
<text x="50.8" y="78.3">P$6</text>
<text x="78.8" y="79.5">2</text>
<text x="78.8" y="82">3</text>
<text x="20.9" y="86">P$22</text>
<text x="20.9" y="88.5">P$23</text>
<text x="30.5" y="84.5">AIN1</text>
<text x="30.5" y="87.1">AIN2</text>
<text x="30.5" y="89.6">PWMA</text>
<text x="40" y="87.1">PGND</text>
<text x="40" y="84.5">PGND</text>
<text x="41.9" y="89.6">AO1</text>
<text x="50.8" y="88.5">P$2</text>
<text x="50.8" y="86">P$3</text>
<text x="78.8" y="84.5">4</text>
<text x="78.8" y="87.1">5</text>
<text x="78.8" y="89.6">6</text>
<text x="20.9" y="91">P$24</text>
<text x="30.5" y="92.2">VM1</text>
<text x="41.9" y="92.2">AO1</text>
<text x="50.8" y="91">P$1</text>
<text x="78.8" y="92.2">7</text>
<text x="78.8" y="94.7">8</text>
<text x="78.8" y="97.2">9</text>
<text x="78.8" y="99.8">10</text>
<text x="102.6" y="96.7" transform="rotate(-90 102.6 96.7)">P</text>
<text x="101.5" y="105.1" transform="rotate(-90 101.5 105.1)">P</text>
<text x="101.5" y="103.7" transform="rotate(-90 101.5 103.7)">$1</text>
<text x="62.7" y="215.5">1</text>
<text x="73.7" y="215.5">2</text>
<text x="78" y="215.5">1</text>
<text x="88.9" y="215.5">2</text>
<text x="135.6" y="226.8">VDD</text>
<text x="144.8" y="225.6">22*2</text>
<text x="20.2" y="228.7" transform="rotate(-90 20.2 228.7)">2</text>
<text x="34.8" y="230.7">1</text>
<text x="45.7" y="230.7">2</text>
<text x="50" y="230.7">1</text>
<text x="61" y="230.7">2</text>
<text x="88.1" y="228.2">1</text>
<text x="99.1" y="228.2">2</text>
<text x="103.4" y="230.7">7</text>
<text x="103.4" y="228.2">8</text>
<text x="109.2" y="231.8">CS_A/G</text>
<text x="109.2" y="229.3">CS_M</text>
<text x="130.7" y="231.8">DEN_A/G</text>
<text x="133.3" y="229.3">VDDIO</text>
<text x="144.8" y="228.2">1*2</text>
<text x="144.8" y="230.7">13</text>
<text x="152.3" y="233.8" transform="rotate(-90 152.3 233.8)">2</text>
<text x="20.2" y="239.7" transform="rotate(-90 20.2 239.7)">1</text>
<text x="103.4" y="238.3">2</text>
<text x="109.2" y="239.5">SCL/SPC</text>
<text x="133.7" y="239.5">INT_M</text>
<text x="144.8" y="238.3">10</text>
<text x="20.2" y="244" transform="rotate(-90 20.2 244)">2</text>
<text x="103.4" y="243.4">4</text>
<text x="103.4" y="240.9">5</text>
<text x="103.4" y="246">6</text>
<text x="109.2" y="244.5">SDA/SDI/SDO</text>
<text x="109.2" y="242">SDO_A/G</text>
<text x="130.6" y="242">INT1_A/G</text>
<text x="130.6" y="244.5">INT2_A/G</text>
<text x="144.8" y="240.9">11</text>
<text x="144.8" y="243.4">12</text>
<text x="152.3" y="244.8" transform="rotate(-90 152.3 244.8)">1</text>
<text x="34.8" y="248.5">1</text>
<text x="45.7" y="248.5">2</text>
<text x="50" y="248.5">1</text>
<text x="61" y="248.5">2</text>
<text x="109.2" y="247.1">SDO_M</text>
<text x="131.1" y="249.6">DRDY_M</text>
<text x="144.8" y="248.5">9</text>
<text x="20.2" y="254.9" transform="rotate(-90 20.2 254.9)">1</text>
<text x="102.2" y="261.2">21</text>
<text x="102.2" y="258.7">24</text>
<text x="109.2" y="262.3">CAP</text>
<text x="109.2" y="259.8">C1</text>
<text x="135.4" y="262.3">GND</text>
<text x="135.7" y="259.8">RES</text>
<text x="144.8" y="258.7">14*5</text>
<text x="144.8" y="261.2">19*2</text>
</g>
<g font-size="1.8" fill="#808080">
<text x="95.6" y="33.6">RS232_TXD</text>
<text x="95.4" y="38.7">RS232_RXD</text>
<text x="61.8" y="53.9">R_ENC_A</text>
<text x="61.8" y="59">R_ENC_B</text>
<text x="2.5" y="69.2">M_PWM_R</text>
<text x="4.1" y="71.7">M_IN2_R</text>
<text x="115.8" y="69.2">SEN_BAT</text>
<text x="4.1" y="74.3">M_IN1_R</text>
<text x="4.6" y="79.3">M_STBY</text>
<text x="2.8" y="89.5">M_PWM_L</text>
<text x="4.4" y="87">M_IN2_L</text>
<text x="4.4" y="84.4">M_IN1_L</text>
<text x="62.1" y="89.5">L_ENC_A</text>
<text x="120.9" y="87">SPK</text>
<text x="62.1" y="94.6">L_ENC_B</text>
<text x="116.7" y="127.6">7SEG_1</text>
<text x="78.5" y="132.7">DBG_LED1</text>
<text x="116.7" y="137.7">7SEG_2</text>
<text x="78.5" y="142.8">DBG_LED2</text>
<text x="116.7" y="147.9">7SEG_3</text>
<text x="78.5" y="153">DBG_LED3</text>
<text x="116.7" y="158.1">7SEG_4</text>
<text x="116.7" y="168.2">7SEG_5</text>
<text x="116.7" y="178.4">7SEG_6</text>
<text x="79.9" y="180.9">M_LED_1</text>
<text x="79.9" y="191.1">M_LED_2</text>
<text x="116.7" y="188.5">7SEG_7</text>
</g>
</svg>
